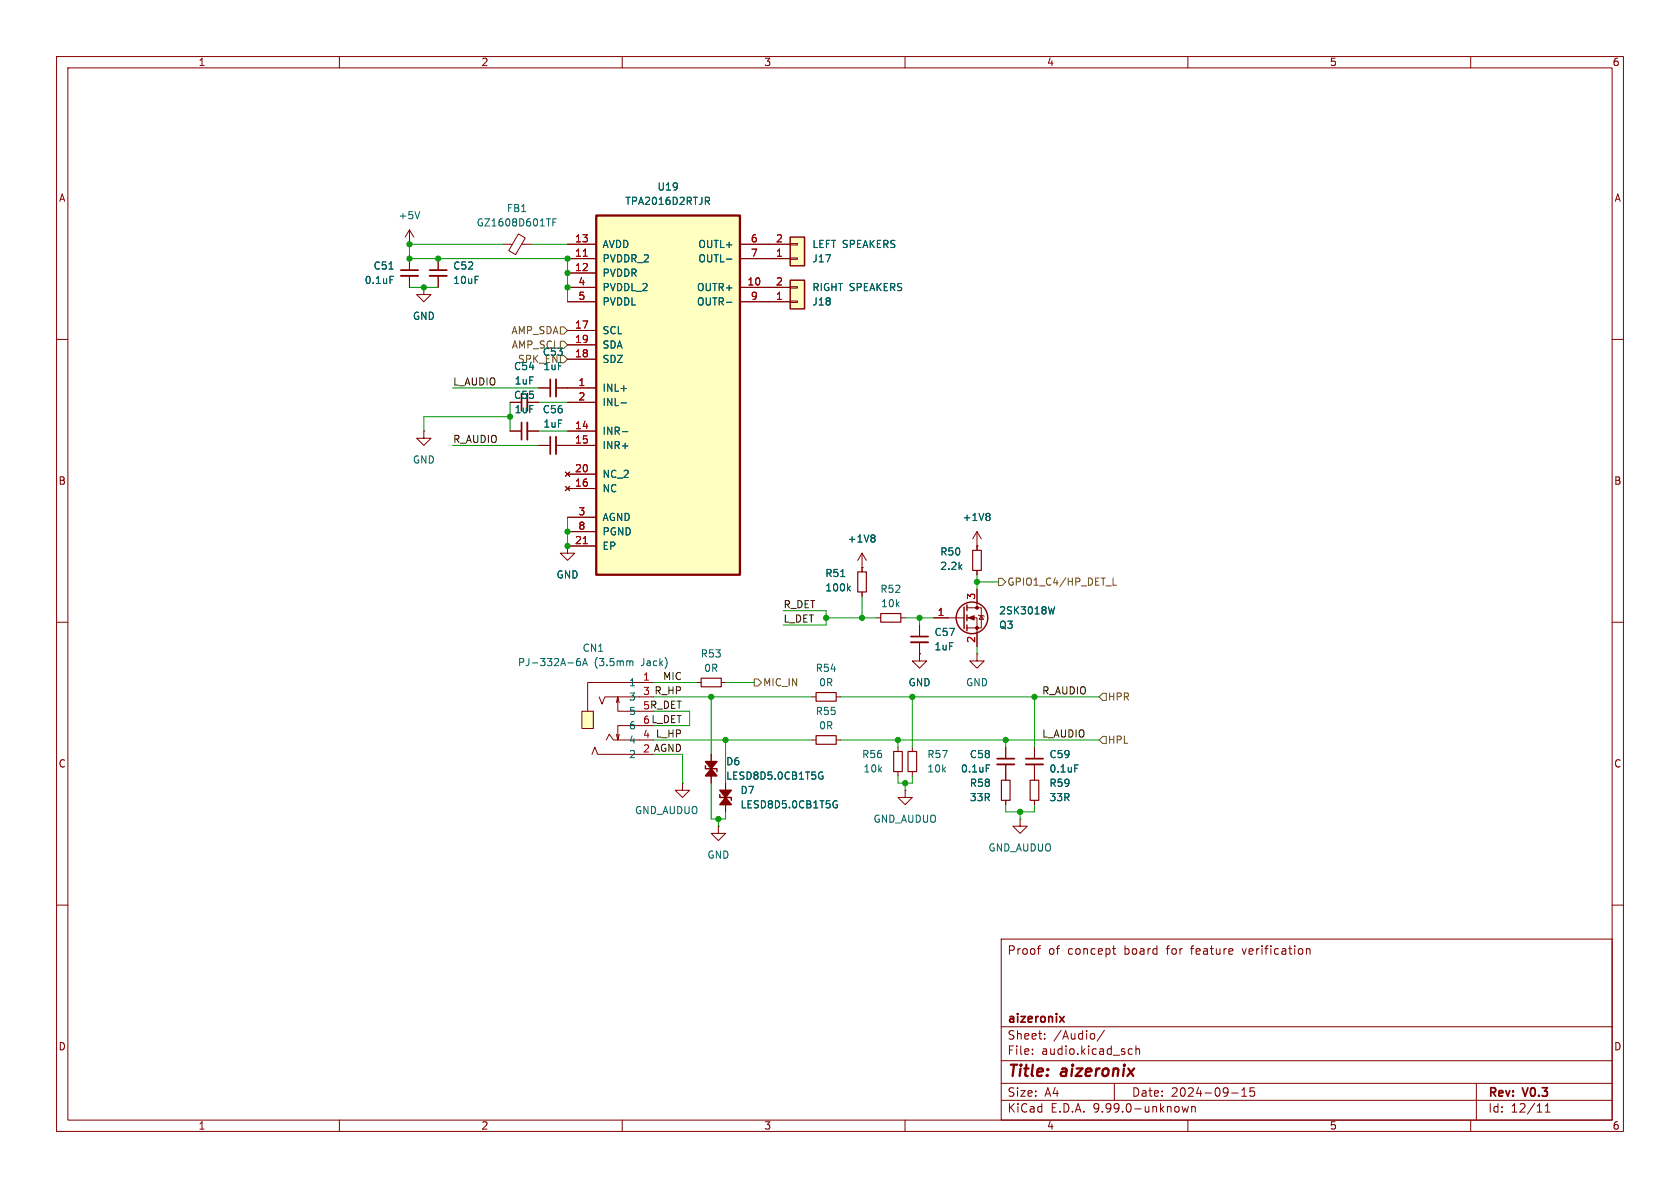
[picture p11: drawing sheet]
<svg xmlns="http://www.w3.org/2000/svg" width="297mm" height="210mm" viewBox="0 0 297 210" stroke-linecap="round" stroke-linejoin="round" font-family="sans-serif">
<g fill="none" stroke="#840000" stroke-width=".18">
<path d="M10 10h277v190h-277zM12 12h273v186h-273zM60 10v2M110 10v2M160 10v2M210 10v2M260 10v2M74.9 50.8v1.3h1.3l-1.3 1.2-1.2-1.2h1.2M74.9 50.8h.1M77.5 45.7v2.1M77.5 48.8v2M88.9 43.2h1.7"/>
<path d="M91.6 41.4l1.3 .7-1.7 2.9-1.3-.7zM92.2 43.2h1.8M10 60h2M74.9 76.2v1.3h1.3l-1.3 1.2-1.2-1.2h1.2M74.9 76.2h.1M90.2 71.1h2M93.2 71.1h2M95.2 68.6h2.1M98.3 68.6h2M285 60h2M100.3 96.5v1.3h1.3l-1.3 1.3-1.2-1.3h1.2M100.3 96.5h.1"/>
<path d="M152.4 97.8l-.8 1.3M152.4 97.8l.8 1.3M152.4 97.8v3.3M172.7 96.5h.1M172.7 94v2.5M172.7 94l-.7 1.3M172.7 94l.8 1.3M10 110h2M152.4 100.3h.1M152.4 104.6v.8M154.9 109.2h.8M159.3 109.2h.7"/>
<path d="M162.6 115.6v1.2h1.2l-1.2 1.3-1.3-1.3h1.3M162.6 115.6h.1M162.6 110.5v2M162.6 113.5v2.1M165.1 109.2h5.3M170.9 107.4h2.6v3.6h-2.6M170.9 109.2h1.8v5.1M172.7 115.6v1.2h1.3l-1.3 1.3-1.3-1.3h1.3M172.7 115.6h.1M172.7 104.1v3.3M173 108.7l.1 .1h.8l.1 .2M173.5 108.8l.4 .7h-.8z"/>
<path d="M285 110h2M120.6 138.4v1.3h1.3l-1.3 1.3-1.2-1.3h1.2M120.6 138.4h.1M123.2 120.7h.8M125.7 133.4v5M127.5 120.7h.8M128.3 138.4v5.1M143.5 130.8h.8M143.5 123.2h.8M147.8 130.8h.8M147.8 123.2h.8M158.7 132.1v.7"/>
<path d="M158.7 136.4v.8M160 139.7v1.3h1.3l-1.3 1.2-1.3-1.2h1.3M160 139.7h.1M161.3 132.1v.7M161.3 136.4v.8M177.8 132.1v2M177.8 135.1v2.8M182.9 132.1v2M182.9 135.1v2.8M127 146.1v1.2h1.3l-1.3 1.3-1.3-1.3h1.3M127 146.1h.1M177.8 141.5v.7"/>
<path d="M180.3 144.8v1.3h1.3l-1.3 1.2-1.2-1.2h1.2M180.3 144.8h.1M182.9 141.5v.7M10 160h2M177 166h108v32h-108zM183.4 167.7h.6M184 167.2l-.3 .1M196.7 167.7h.5M196.9 167.2v1.3l.3 .2M231 167.8l.2-.1 .3 .1 .1 .9M231 167.7v1M285 160h2"/>
<path d="M60 198v2M110 198v2M160 198v2M177 194.5h108M177 191.5h108M177 187.5h108M177 181.5h108M182.5 186.3v.1M182.5 185.5v.1M184.7 183.6v.1M184.7 182.8v.1M193.5 182.8v.8"/>
<path d="M195.2 182.1l-1.2 2M197 191.5v3M199.6 186.3h.6M199.6 185.5h.6M200.8 185.5l.2-.1 .4 .1 .1 .9M200.8 184.9v1.5M209 195.6l.2 1 .3-.7 .3 .7 .3-1M210 198v2M210.7 195.6v1M210.7 195.7l.2-.1 .3 .1 .1 .9M217.7 193.2h1.2M219.5 193.8h.9"/>
<path d="M219.5 192.7l.5-.4v1.5M221.7 192.3h-.7v.7l.2-.1h.5l.1 .3-.1 .5-.2 .1-.5-.1M260 198v2M261 191.5v6.5M273.2 196.6h.8M273.2 195.5l.4-.4v1.5"/>
</g>
<path d="M75.9 47.8h3.1M92.2 69.6v3M97.3 67.1v3M161 112.5h3.1M176.3 134.1h3M181.4 134.1h3M187.3 179.7l.8 1M188.1 179.7l-.8 1" fill="none" stroke="#840000" stroke-width=".3"/>
<path d="M75.9 48.8h3.1M93.2 69.6v3M98.3 67.1v3M161 113.5h3.1M176.3 135.1h3M181.4 135.1h3" fill="none" stroke="#840000" stroke-width=".33"/>
<g fill="none" stroke="#006464" stroke-width=".18">
<path d="M97.8 39.3h.4M98.4 38.7h-.6v1.2M154.5 94.6l.2 .2-.2 .3 .2 .2v.3l-.2 .2M174.8 90.7l.2 .3-.2 .3 .2 .2v.3l-.2 .2M148.6 101.9h.8M150 104l.3 .5M150.3 103.6l-.5 .5M186.4 107.3l-.3 1.2-.2-.9M145 136.5h.4M145.3 137.2h.2v.4l-.2 .1h-.3M174.4 135.2h.6M190 135.2h.6"/>
<path d="M147.5 141.6h.5M147.8 142.3h.2v.4l-.2 .1h-.3"/>
</g>
<path d="M124 119.9h3.5v1.5h-3.5zM151.6 101.1h1.6v3.5h-1.6zM155.7 108.5h3.6v1.5h-3.6zM144.3 130h3.5v1.6h-3.5zM144.3 122.4h3.5v1.6h-3.5zM158 132.8h1.5v3.6h-1.5zM160.5 132.8h1.6v3.6h-1.6zM177 137.9h1.6v3.6h-1.6zM182.1 137.9h1.5v3.6h-1.5z" fill="none" stroke="#840000" stroke-width=".2"/>
<g fill="none" stroke="#840000" stroke-width=".25">
<path d="M170.4 107.3v3.8M170.9 106.9v1.1M170.9 108.7v1M170.9 110.5v1M124.7 135.4v.5h2v.5M127.3 140.5v.5h2v.5"/>
<circle cx="171.8" cy="109.2" r="2.79"/>
</g>
<g fill="#840000" stroke="#840000" stroke-width=".25">
<path d="M125.7 135.9l1 1.3h-2z"/>
<path d="M124.7 134.6h2l-1 1.3z"/>
<path d="M128.3 141l1 1.2h-2z"/>
<path d="M127.3 139.7h2l-1 1.3z"/>
</g>
<g fill="#840000" stroke="#840000" stroke-width=".18">
<path d="M171.2 109.2l1-.4v.8z"/>
<circle cx="172.7" cy="107.4" r=".25"/>
<circle cx="172.7" cy="111" r=".25"/>
</g>
<path d="M105.4 38.1h25.4v63.5h-25.4z" fill="#ffffc2"/>
<path d="M105.4 38.1h25.4v63.5h-25.4z" fill="none" stroke="#840000" stroke-width=".41"/>
<g fill="none" stroke="#840000" stroke-width=".18">
<path d="M72.4 43.2h.1M72.4 40.6v2.6M72.4 45.7v2.1M72.4 48.8v2M72.4 40.6l-.8 1.3M72.4 40.6l.8 1.3M100.3 43.2h5.1M100.3 45.7h5.1M100.3 48.3h5.1M100.3 50.8h5.1M100.3 53.3h5.1M100.3 58.4h5.1"/>
<path d="M130.8 43.2h5.1M130.8 45.7h5.1M130.8 50.8h5.1M130.8 53.3h5.1M90.2 76.2h2M93.2 76.2h2M95.2 78.7h2.1M98.3 78.7h7.1M100.3 61h5.1M100.3 63.5h5.1M100.3 68.6h5.1M100.3 71.1h5.1"/>
<path d="M100.3 76.2h5.1M99.9 83.4l.8 .8M99.9 86l.8 .7M100.3 83.8h5.1M100.3 86.4h5.1M100.3 91.4h5.1M100.3 94h5.1M100.3 96.5h5.1M100.7 83.4l-.8 .8M100.7 86l-.8 .7M172.7 96.5v.8M172.7 100.8v.8"/>
</g>
<path d="M103.1 45.3h.7M103.1 96.1h.7" fill="none" stroke="#a90000" stroke-width=".18"/>
<path d="M74.2 37.4l-.4 1.3M124.7 34.9h.5l.2 .2-.1 .4h-.6M125 35.5l.4 .6M68.8 47.6h.7M69 48.8h.6M128.4 45.8h1M128.4 53.4h1M109.8 71.2h1M110 76.3h1" fill="none" stroke="#006464" stroke-width=".18"/>
<path d="M172 97.3h1.5v3.5h-1.5z" fill="none" stroke="#840000" stroke-width=".2"/>
<path d="M70.9 47.8h3M92.2 74.7v3M97.3 77.2v3.1" fill="none" stroke="#840000" stroke-width=".3"/>
<path d="M70.9 48.8h3M93.2 74.7v3M98.3 77.2v3.1" fill="none" stroke="#840000" stroke-width=".33"/>
<path d="M139.7 41.9h2.5v5.1h-2.5z" fill="#ffffc2"/>
<path d="M139.7 41.9h2.5v5.1h-2.5z" fill="none" stroke="#840000" stroke-width=".25"/>
<path d="M135.9 45.7h3.8M135.9 43.2h3.8M139.7 45.6h1.3v.2h-1.3zM139.7 43.1h1.3v.2h-1.3z" fill="none" stroke="#840000" stroke-width=".18"/>
<path d="M139.7 49.5h2.5v5.1h-2.5z" fill="#ffffc2"/>
<path d="M139.7 49.5h2.5v5.1h-2.5z" fill="none" stroke="#840000" stroke-width=".25"/>
<path d="M135.9 53.3h3.8M135.9 50.8h3.8M139.7 53.2h1.3v.3h-1.3zM139.7 50.7h1.3v.2h-1.3z" fill="none" stroke="#840000" stroke-width=".18"/>
<path d="M102.9 125.7h2v3.1h-2z" fill="#ffffc2"/>
<g fill="none" stroke="#840000" stroke-width=".18">
<path d="M72.4 45.7v2.1M72.4 48.8v2M74.9 50.8h.1M77.5 45.7v2.1M77.5 48.8v2M100.3 43.2h5.1M100.3 45.7h5.1M100.3 48.3h5.1M100.3 50.8h5.1M100.3 53.3h5.1M100.3 58.4h5.1M130.8 43.2h8.9"/>
<path d="M130.8 45.7h8.9M130.8 50.8h8.9M130.8 53.3h8.9M90.2 71.1h2M90.2 76.2h2M93.2 71.1h2M93.2 76.2h2M95.2 68.6h2.1M95.2 78.7h2.1M98.3 68.6h7.1M98.3 78.7h7.1M100.3 71.1h5.1"/>
<path d="M100.3 61h5.1M100.3 63.5h5.1M100.3 76.2h5.1M99.9 83.4l.8 .8M99.9 86l.8 .7M100.3 96.5h.1M100.3 83.8h5.1M100.3 86.4h5.1M100.3 91.4h5.1M100.3 94h5.1M100.3 96.5h5.1M100.7 83.4l-.8 .8"/>
<path d="M100.7 86l-.8 .7M172.7 96.5h.1M172.7 96.5v.8M152.4 100.3h.1M152.4 100.3v.8M152.4 104.6v.8M162.6 115.6h.1M162.6 110.5v2M162.6 113.5v2.1M165.1 109.2h2.5M172.7 100.8v.8M172.7 104.1v2.6"/>
<path d="M172.7 111.8v2.5M102.9 125.7h2v3.1h-2zM104.7 133.4l.5-1.3 .5 1.3h7.3M105.9 123.2l.5 1.3 .5-1.3h8.7M107.2 130.8l.5-1 .8 1h7.1M109 124.2l.2-1v2.5h6.4M109 129.8l.2 1M109.2 123.2l.3 1M115.6 120.7h-11.7v5M115.6 128.3h-6.4v2.5l.3-1M125.7 133.4v1.2M125.7 137.2v1.2"/>
<path d="M128.3 138.4v1.3M177.8 132.1v2M177.8 135.1v2.8M182.9 132.1v2M182.9 135.1v2.8M128.3 142.2v1.3M177.8 141.5v.7M182.9 141.5v.7"/>
</g>
<g fill="none" stroke="#006464" stroke-width=".18">
<path d="M124.7 34.9h.5l.2 .2-.1 .4h-.6M125 35.5l.4 .6M68.8 47.6h.7M69 48.8h.6M128.4 45.8h1M128.4 53.4h1M109.8 71.2h1M110 76.3h1M154.5 94.6l.2 .2-.2 .3 .2 .2v.3l-.2 .2M174.8 90.7l.2 .3-.2 .3 .2 .2v.3l-.2 .2M102.5 116.4l-.3 .1a.86 .86 0 0 0 0 1.2l.4-.1v-.5l-.2-.2h-.2l-.3 .2M103 117.7l.4-1.3 .4 1.3"/>
<path d="M103.1 117.3h.6M111.5 116.8l.4 .2v.7M148.6 101.9h.8M150 104l.3 .5M150.3 103.6l-.5 .5M186.4 107.3l-.3 1.2-.2-.9M145 136.5h.4M145.3 137.2h.2v.4l-.2 .1h-.3M174.4 135.2h.6M190 135.2h.6M147.5 141.6h.5M147.8 142.3h.2v.4l-.2 .1h-.3"/>
</g>
<path d="M99.1 57.8h.6l.6 .6-.6 .7h-.6zM99.1 62.9h.6l.6 .6-.6 .6h-.6zM99.1 60.3h.6l.6 .7-.6 .6h-.6zM176.5 102.2h.7l.6 .7-.6 .6h-.7zM196.8 102.2v1.2h.6M133.3 120h.7l.6 .7-.6 .6h-.7zM194.9 122.6h.7v1.2h-.7l-.6-.6zM194.9 130.2h.7v1.2h-.7l-.6-.6z" fill="none" stroke="#725600" stroke-width=".18"/>
<g fill="none" stroke="#009600" stroke-width=".18">
<path d="M72.4 50.8h5.1M88.9 43.2h-16.5v2.5h27.9v7.6M94 43.2h6.3M80 78.7h15.2M80 68.6h15.2M90.2 73.7h-15.3v2.5M90.2 71.1v5.1M95.2 76.2h5.1M95.2 71.1h5.1M100.3 91.4v5.1M138.4 108h7.6v2.5h-7.6M146 109.2h8.9"/>
<path d="M152.4 105.4v3.8M160 109.2h5.1M162.6 109.2v1.3M172.7 102.9h3.8M172.7 101.6v2.5M172.7 114.3v1.3M115.6 125.7h6.3v2.6h-6.3M115.6 133.4h5v5M115.6 130.8h27.9M115.6 123.2h27.9M115.6 120.7h7.6M125.7 123.2v10.2"/>
<path d="M125.7 138.4v6.4h2.6v-1.3M128.3 120.7h5M128.3 130.8v7.6M148.6 130.8h45.7M148.6 123.2h45.7M158.7 130.8v1.3M158.7 137.2v1.2h2.6v-1.2M160 138.4v1.3M161.3 123.2v8.9M177.8 130.8v1.3M182.9 123.2v8.9M127 144.8v1.3"/>
<path d="M177.8 142.2v1.3h5.1v-1.3M180.3 143.5v1.3"/>
</g>
<path d="M103.1 45.3h.7M103.1 96.1h.7" fill="none" stroke="#a90000" stroke-width=".18"/>
<g fill="#009600" stroke="#009600" stroke-width=".18">
<circle cx="128.3" cy="130.8" r=".46"/>
<circle cx="146" cy="109.2" r=".46"/>
<circle cx="125.7" cy="123.2" r=".46"/>
<circle cx="100.3" cy="94" r=".46"/>
<circle cx="100.3" cy="96.5" r=".46"/>
<circle cx="158.7" cy="130.8" r=".46"/>
<circle cx="127" cy="144.8" r=".46"/>
<circle cx="152.4" cy="109.2" r=".46"/>
<circle cx="177.8" cy="130.8" r=".46"/>
<circle cx="182.9" cy="123.2" r=".46"/>
<circle cx="160" cy="138.4" r=".46"/>
<circle cx="180.3" cy="143.5" r=".46"/>
<circle cx="74.9" cy="50.8" r=".46"/>
<circle cx="77.5" cy="45.7" r=".46"/>
<circle cx="100.3" cy="45.7" r=".46"/>
<circle cx="90.2" cy="73.7" r=".46"/>
<circle cx="100.3" cy="50.8" r=".46"/>
<circle cx="100.3" cy="48.3" r=".46"/>
<circle cx="72.4" cy="43.2" r=".46"/>
<circle cx="72.4" cy="45.7" r=".46"/>
<circle cx="172.7" cy="102.9" r=".46"/>
<circle cx="162.6" cy="109.2" r=".46"/>
<circle cx="161.3" cy="123.2" r=".46"/>
</g>
<g font-size="2.8" fill="#840000">
<text x="178" y="190.9">Title:</text>
<text x="187.7" y="190.9">aizeronix</text>
</g>
<g font-size="2.1" fill="#840000">
<text x="178" y="169">Proof</text>
<text x="185.3" y="169">of</text>
<text x="188.8" y="169">concept</text>
<text x="198.9" y="169">board</text>
<text x="206.6" y="169">for</text>
<text x="211" y="169">feature</text>
<text x="220.2" y="169">verification</text>
<text x="178" y="184">Sheet:</text>
<text x="178" y="181.2">aizeronix</text>
<text x="186.2" y="184">/Audio/</text>
<text x="178" y="186.7">File:</text>
<text x="184.1" y="186.7">audio.kicad_sch</text>
<text x="178" y="196.9">KiCad</text>
<text x="178" y="194.1">Size:</text>
<text x="184.7" y="194.1">A4</text>
<text x="185.7" y="196.9">E.D.A.</text>
<text x="193.3" y="196.9">9.99.0-unknown</text>
<text x="200" y="194.1">Date:</text>
<text x="207" y="194.1">2024-09-15</text>
<text x="263" y="194.3">Rev:</text>
<text x="263" y="196.9">Id:</text>
<text x="267.1" y="196.9">12/11</text>
<text x="269.4" y="194.3">V0.3</text>
</g>
<g font-size="1.8" fill="#840000">
<text x="35" y="11.9">1</text>
<text x="85" y="11.9">2</text>
<text x="135" y="11.9">3</text>
<text x="185" y="11.9">4</text>
<text x="235" y="11.9">5</text>
<text x="285" y="11.9">6</text>
<text x="10.3" y="35.9">A</text>
<text x="285.3" y="35.9">A</text>
<text x="10.3" y="85.9">B</text>
<text x="285.3" y="85.9">B</text>
<text x="10.3" y="135.9">C</text>
<text x="285.3" y="135.9">C</text>
<text x="10.3" y="185.9">D</text>
<text x="285.3" y="185.9">D</text>
<text x="35" y="199.9">1</text>
<text x="85" y="199.9">2</text>
<text x="135" y="199.9">3</text>
<text x="185" y="199.9">4</text>
<text x="235" y="199.9">5</text>
<text x="285" y="199.9">6</text>
</g>
<g font-size="1.8" fill="#006464">
<text x="116.1" y="33.9">U19</text>
<text x="70.4" y="39">+5V</text>
<text x="84.2" y="40.2">GZ1608D601TF</text>
<text x="89.5" y="37.7">FB1</text>
<text x="110.4" y="36.4">TPA2016D2RTJR</text>
<text x="65.9" y="47.9">C51</text>
<text x="80" y="47.9">C52</text>
<text x="106.4" y="44">AVDD</text>
<text x="106.4" y="46.6">PVDDR_2</text>
<text x="123.4" y="44">OUTL+</text>
<text x="123.4" y="46.6">OUTL-</text>
<text x="143.5" y="44">LEFT SPEAKERS</text>
<text x="143.5" y="46.6">J17</text>
<text x="64.4" y="50.4">0.1uF</text>
<text x="80" y="50.4">10uF</text>
<text x="106.4" y="49.1">PVDDR</text>
<text x="106.4" y="51.7">PVDDL_2</text>
<text x="123.1" y="51.7">OUTR+</text>
<text x="143.5" y="51.7">RIGHT SPEAKERS</text>
<text x="72.9" y="56.7">GND</text>
<text x="106.4" y="54.2">PVDDL</text>
<text x="106.4" y="59.3">SCL</text>
<text x="123.1" y="54.2">OUTR-</text>
<text x="143.5" y="54.2">J18</text>
<text x="90.8" y="65.6">C54</text>
<text x="95.9" y="63.1">C53</text>
<text x="96" y="65.6">1uF</text>
<text x="106.4" y="61.8">SDA</text>
<text x="106.4" y="64.4">SDZ</text>
<text x="90.8" y="70.7">C55</text>
<text x="90.9" y="68.2">1uF</text>
<text x="106.4" y="69.4">INL+</text>
<text x="106.4" y="72">INL-</text>
<text x="90.9" y="73.3">1uF</text>
<text x="95.9" y="73.3">C56</text>
<text x="96" y="75.8">1uF</text>
<text x="106.4" y="77.1">INR-</text>
<text x="72.9" y="82.1">GND</text>
<text x="106.4" y="79.6">INR+</text>
<text x="106.4" y="84.7">NC_2</text>
<text x="106.4" y="87.2">NC</text>
<text x="106.4" y="92.3">AGND</text>
<text x="106.4" y="94.8">PGND</text>
<text x="170.1" y="92.3">+1V8</text>
<text x="106.4" y="97.4">EP</text>
<text x="149.8" y="96.1">+1V8</text>
<text x="166.1" y="100.9">2.2k</text>
<text x="166.1" y="98.4">R50</text>
<text x="98.3" y="102.5">GND</text>
<text x="145.8" y="102.2">R51</text>
<text x="145.8" y="104.7">100k</text>
<text x="155.5" y="105">R52</text>
<text x="155.7" y="107.5">10k</text>
<text x="165.1" y="112.6">C57</text>
<text x="176.5" y="111.4">Q3</text>
<text x="176.5" y="108.8">2SK3018W</text>
<text x="91.5" y="118">PJ-332A-6A</text>
<text x="102.9" y="115.4">CN1</text>
<text x="105" y="118">(3.5mm</text>
<text x="113.5" y="118">Jack)</text>
<text x="123.8" y="116.4">R53</text>
<text x="124.4" y="119">0R</text>
<text x="144.1" y="119">R54</text>
<text x="165.1" y="115.2">1uF</text>
<text x="111.1" y="121.5">1</text>
<text x="111.1" y="124.1">3</text>
<text x="144.7" y="121.5">0R</text>
<text x="160.5" y="121.5">GND</text>
<text x="170.7" y="121.5">GND</text>
<text x="111.1" y="126.6">5</text>
<text x="111.1" y="129.1">6</text>
<text x="111.1" y="131.7">4</text>
<text x="144.1" y="126.6">R55</text>
<text x="144.7" y="129.1">0R</text>
<text x="111.1" y="134.2">2</text>
<text x="128.3" y="135.5">D6</text>
<text x="152.3" y="134.2">R56</text>
<text x="152.6" y="136.8">10k</text>
<text x="163.8" y="136.8">10k</text>
<text x="163.8" y="134.2">R57</text>
<text x="169.8" y="136.8">0.1uF</text>
<text x="171.4" y="134.2">C58</text>
<text x="185.4" y="134.2">C59</text>
<text x="185.4" y="136.8">0.1uF</text>
<text x="128.3" y="138">LESD8D5.0CB1T5G</text>
<text x="130.8" y="140.6">D7</text>
<text x="130.8" y="143.1">LESD8D5.0CB1T5G</text>
<text x="171.4" y="139.3">R58</text>
<text x="171.4" y="141.8">33R</text>
<text x="185.4" y="139.3">R59</text>
<text x="185.4" y="141.8">33R</text>
<text x="112.2" y="144.1">GND_AUDUO</text>
<text x="154.3" y="145.6">GND_AUDUO</text>
<text x="125" y="152">GND</text>
<text x="174.6" y="150.7">GND_AUDUO</text>
</g>
<g font-size="1.8" fill="#a90000">
<text x="101.6" y="42.9">13</text>
<text x="101.6" y="45.5">11</text>
<text x="132.6" y="42.9">6</text>
<text x="132.6" y="45.5">7</text>
<text x="137.1" y="45.5">1</text>
<text x="137.1" y="42.9">2</text>
<text x="101.6" y="48">12</text>
<text x="102.2" y="50.5">4</text>
<text x="102.2" y="53.1">5</text>
<text x="132" y="50.5">10</text>
<text x="132.6" y="53.1">9</text>
<text x="137.1" y="53.1">1</text>
<text x="137.1" y="50.5">2</text>
<text x="101.6" y="58.2">17</text>
<text x="101.6" y="60.7">19</text>
<text x="101.6" y="63.2">18</text>
<text x="102.2" y="68.3">1</text>
<text x="102.2" y="70.9">2</text>
<text x="101.6" y="75.9">14</text>
<text x="101.6" y="78.5">15</text>
<text x="101.6" y="83.6">20</text>
<text x="101.6" y="86.1">16</text>
<text x="102.2" y="91.2">3</text>
<text x="102.2" y="93.7">8</text>
<text x="101.6" y="96.3">21</text>
<text x="172.5" y="106.1" transform="rotate(-90 172.5 106.1)">3</text>
<text x="165.7" y="109">1</text>
<text x="172.5" y="113.7" transform="rotate(-90 172.5 113.7)">2</text>
<text x="113.6" y="120.4">1</text>
<text x="113.6" y="130.6">4</text>
</g>
<g font-size="1.8" fill="#725600">
<text x="90.3" y="59.3">AMP_SDA</text>
<text x="90.4" y="61.8">AMP_SCL</text>
<text x="91.5" y="64.4">SPK_EN</text>
<text x="178" y="103.7">GPIO1_C4/HP_DET_L</text>
<text x="134.8" y="121.5">MIC_IN</text>
<text x="195.8" y="124.1">HPR</text>
<text x="195.8" y="131.7">HPL</text>
</g>
<g font-size="1.8" fill="#0f0f0f">
<text x="80" y="68.2">L_AUDIO</text>
<text x="80" y="78.4">R_AUDIO</text>
<text x="138.4" y="107.6">R_DET</text>
<text x="138.4" y="110.1">L_DET</text>
<text x="113.6" y="122.9">3 R_HP</text>
<text x="113.6" y="125.5">5R_DET</text>
<text x="117.1" y="120.3">MIC</text>
<text x="184.1" y="122.8">R_AUDIO</text>
<text x="113.6" y="128">6 L_DET</text>
<text x="115.9" y="130.5">L_HP</text>
<text x="184.1" y="130.5">L_AUDIO</text>
<text x="113.6" y="133.1">2 AGND</text>
</g>
</svg>
